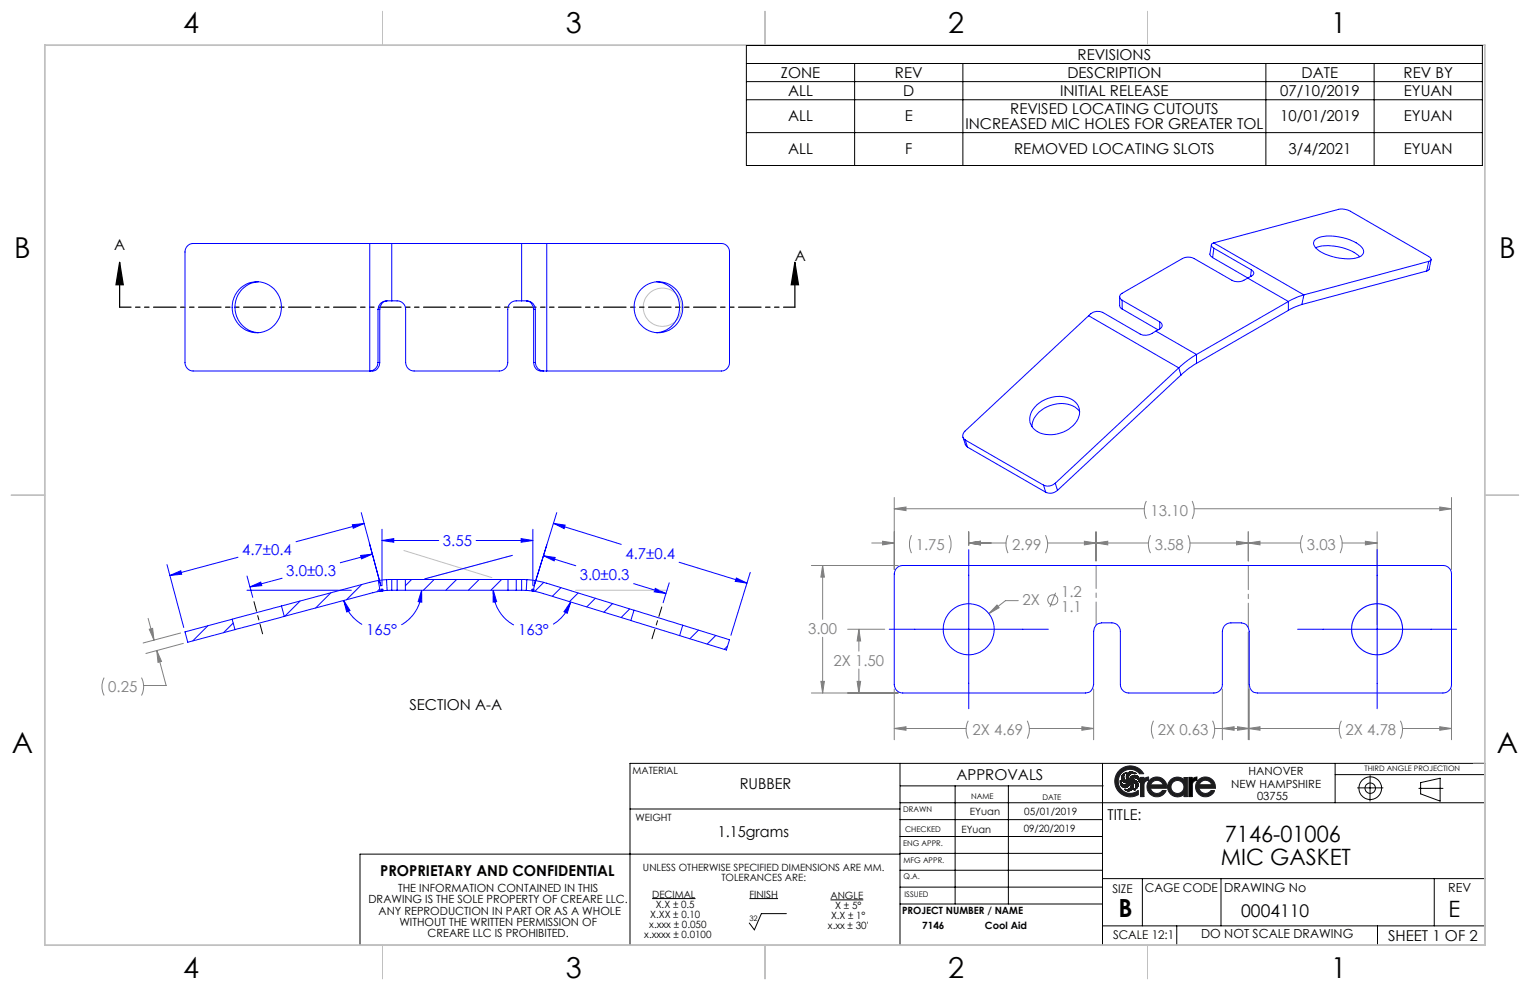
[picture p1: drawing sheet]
<svg xmlns="http://www.w3.org/2000/svg" width="432mm" height="279mm" viewBox="0 0 432 279" stroke-linecap="round" stroke-linejoin="round" font-family="sans-serif">
<g fill="none" stroke="#000" stroke-width=".28">
<path d="M254 215.4v51.3M311.2 215.4v51.3M376.8 215.5v11.1M376.8 218.6h42.1M386.7 218.9l-.1 7.2M419.1 215.4h-241.3v51.3M177.8 228.3h76.2M254 226.6h165.1M254 236.1h57.2M254 231.3h57.2M254.1 221.8h57.3M269.6 221.8v33.3"/>
<path d="M284.6 221.8v33.3M383.1 222.4h7.2M400.4 222.5h6.8M400.9 220.9l5.5-1.3v6.5l-5.5-2.1zM221.9 257.8h-7l-2 4.6-1.4-1.9M254 250.4h57.2M254 255.1h57.1M254 241.1h-152.4v25.6M254 240.8h57.2M254 245.6h57.2M311.2 248h107.9M322.4 248v13.3"/>
<path d="M344.6 248v13.3M404.8 248v13.3M311.2 261.3h107.9M332.1 261.3v5.4M388.8 261.3v5.4"/>
<circle cx="386.7" cy="222.4" r="3.2"/>
<circle cx="386.7" cy="222.5" r="1.47"/>
</g>
<g fill="none" stroke="#191924" stroke-width=".28">
<path d="M316.5 219.8l.1 .1M316.6 219.3l-.1 .1M316.7 218.9l-.1 1.1 .6 .7M316.7 218.9h.1M316.8 218.8h.1M317.1 219.3v.1M317.1 219.1v.1M317.2 219.6l.7 .8M317.2 218.8v.1M317.2 219.5v.2M317.2 218.9v.6M317.3 219.8v.1"/>
<path d="M317.3 218.5v.1M317.6 218.2l-.4 .6M317.6 218.1l-.9 .8M317.6 218.2h.1M317.6 218.1h.1M317.6 218.1v.1M317.9 219.5h.1M318 219.7v.1M318.1 218.4v.1M318.2 218.3l-.1 .1M318.2 218.3l.2-.2a1.64 1.64 0 0 1 1.9 .2M318.2 218.3l-.3 .6v.8l.7 .8"/>
<path d="M318.5 219.7h.1M318.5 219.3v.1M318.5 218v.1M318.5 219.1h.1M318.6 220h.1M318.6 218.9h.1M318.7 217.9h.1M318.7 218.7v.1M318.9 219.7h.1M319.1 217.8l-.1 .1M319.1 218.4h.1M319.2 219.9l-.2 .4"/>
<path d="M319.2 218.3h.1M319.3 219.9v-.1a1.32 1.32 0 0 1 2.1 .4l.2 .5M319.3 219.9h-.1M319.3 218.3h.1M319.4 219.7h.1M319.4 219v.1M319.5 217.8v.1M319.6 219.6h.1M319.7 217.9h.1M319.7 219.6h.1M319.8 218.9h.1M320.3 218.3l-.2-.1a1.29 1.29 0 0 0-1.4 .6 1.29 1.29 0 0 0 .1 1.5h-.1"/>
<path d="M320.3 218.3h.1M320.6 218.9l-.5-.1-.8 .3-.4 .5-.1 .7M320.6 219.6h.1M320.6 218.9h.1M320.7 218.9l.8 .9M320.8 219.6l.1 .1M321 219.7v.1M321.2 219.9l.1 .2M321.3 219.4h.1M321.4 219.5h.1M321.5 219.7l.1 1M321.6 218.4a3.4 3.4 0 0 0-4.8-.4 3.4 3.4 0 0 0-.4 4.8 3.4 3.4 0 0 0 4.9 .3v.1"/>
<path d="M321.6 218.4h1.2a4.4 4.4 0 0 0-6-1.7 4.4 4.4 0 0 0-1.6 6 4.4 4.4 0 0 0 6.1 1.5M322 219.4v5.4M322 219.4h.8v.3M324.2 219.4l-1.4 .3M324.2 219.4v.8M335.1 219.5l-.9-.1-.1 .5a2.81 2.81 0 0 0-3.8 .3 2.81 2.81 0 0 0 0 3.8 2.81 2.81 0 0 0 3.8 .3l.1 .5h.9v-5.3M335.5 219.5l.9-.1 .2 .4 1.2-.5v.9M335.5 219.5v5.2M316.2 220.4h.1M316.2 220.4v.9M316.2 220.4v.1M316.2 221.2l.3 .6 .9 .4 .6-.1 .7-.5"/>
<path d="M316.2 220.5l.6 .8 1.1 .2M316.3 221.4v.1M316.4 221h.1M316.5 221.7v.1M316.6 221.9h.1M316.7 220.1h.1M316.8 221.3l.1 .1M316.9 221.4h.1M317 220.5v.1M317 221.5h.1M317.1 220.6v.1M317.2 220.7h.1"/>
<path d="M317.2 220.7l.5 .2M317.3 221.5h.1M317.4 222.8h1M317.4 222.8h.1M317.4 222.8l.8 .4 1-.1M317.5 220.9h.6l.6-.2-.1 .2M317.6 222.2h.1M317.7 220.3h.1M317.9 220.4v.1M317.9 220.5h.7M318.3 222h-.1M318.3 220.9h.1"/>
<path d="M318.4 221.3h-.1M318.4 221.9l-.1 .1M318.4 222.8h-.1M318.6 221v.1M318.6 220.5h.1M318.6 220.9l-.8 .6M318.7 221.7h-.1M318.8 221.5h.1M318.8 222.6h-.1M318.8 223.2h.1M318.9 223.1h.1M318.9 221.1v.1"/>
<path d="M318.9 220.7h.1M318.9 220.7l-.2 .9M319 220.7l.2 .4v.8l-.2 .5-.6 .4M319 220.3a1.38 1.38 0 0 1 1.9 .4M319.1 222.3h-.1M319.1 220.5v.1M319.2 221v.1M319.2 222.1h-.1M319.2 222h.1M319.2 223v.1M319.2 221.2h.1M319.4 222.8v.1"/>
<path d="M319.6 221h.1M319.6 222.7h-.1M319.6 220.5l.1 .1M319.7 222.6l-.5 .4M319.7 221.1h.1M319.7 222.6h.1M319.7 222.4v.2M319.8 222.4h-.1M319.8 221.4h.1M319.8 222.2v.2M319.9 220.7h.1M320 220.7l.1 .1"/>
<path d="M320.1 222.9h.1M320.1 222.8v.1M320.1 220.2h.1M320.3 220.9l-.5-.3h-.7h.1a1.39 1.39 0 0 1 .6 1.7M320.3 220.9v.1M320.3 221l.3 .4v.7M320.4 222.5h.1M320.5 220.3h.1M320.5 222.3l-.4 .6M320.5 222.2v.1M320.6 221.5v.1M320.6 222.1l-.1 .1"/>
<path d="M320.6 222v.1M320.9 220.7l.3 .5M321 220.7v.1M321 222.2v.1M321.1 220.9h.1M321.1 221.9l-.4 .6-.6 .4M321.1 221v.9M321.2 221.8l-.1 .1M321.3 223.2v1M321.3 220.1v.1M321.6 220.7h.1M321.6 220.6h.1"/>
<path d="M324.2 220.2a1.47 1.47 0 0 0-1.3 1.2v3.4h-.9M324.7 221.5a1.83 1.83 0 0 1 1.8-1.3 1.83 1.83 0 0 1 1.7 1.3M324.7 221.5h3.5M324.8 222.5h-.1a1.86 1.86 0 0 0 1.5 1.4 1.86 1.86 0 0 0 1.9-.8h.9M324.8 222.5h4.4a2.8 2.8 0 0 0-3.3-3.1 2.8 2.8 0 0 0-1.9 4.1 2.8 2.8 0 0 0 4.5 .5l.6-.8-.1-.1M335.5 224.7l.9 .1M336.5 224.7l-.1 .1M336.5 221.4v3.3M337.8 220.2a1.47 1.47 0 0 0-1.3 1.2M338.4 222.5a1.88 1.88 0 0 0 1.5 1.4 1.88 1.88 0 0 0 1.9-.8M338.4 222.5h4.5a2.79 2.79 0 0 0-3.1-3.1 2.79 2.79 0 0 0-2.3 3.7 2.79 2.79 0 0 0 4.2 1.4l1.1-1.3-1-.1M339 220.7a1.8 1.8 0 0 1 2.9 .8h-3.4z"/>
<circle cx="332.3" cy="222.1" r="1.83"/>
</g>
<path d="M415.8 215.4h3.3v51.3h-317.5" fill="none" stroke="#808080" stroke-width=".28"/>
<path d="M108 3.2v9.5M215.9 3.2v9.5M323.8 3.2v9.5M3.1 139.7h9.6M419.1 139.7h9.5M108 266.7v9.6M215.9 266.7v9.6M323.8 266.7v9.6" fill="none" stroke="#c0c0c0" stroke-width=".28"/>
<path d="M12.7 12.7h406.4v254h-406.4z" fill="none" stroke="#c0c0c0" stroke-width=".5"/>
<path d="M335.6 219.4h.8l.2 .4 1.2-.5v.9l-.9 .4-.4 .7-.1 3.5h-.9z" fill-rule="evenodd" fill="#000"/>
<g fill="#191924">
<path d="M316.1 217.3a4.3 4.3 0 0 0-.6 5.8 4.3 4.3 0 0 0 5.8 1.1l-.1-1.1a3.4 3.4 0 0 1-4.8-.4 3.4 3.4 0 0 1 .4-4.8 3.4 3.4 0 0 1 4.8 .5h1.2a4.4 4.4 0 0 0-6.7-1.1zM321.9 219.5v5.3h.9l.1-3.6 .5-.7 .7-.3 .1-.9-1.3 .5-.1-.4zM317 218.5l-.5 .9 .2 .9 1 .6 1.1-.2-.6 .7-.9 .1-.7-.3-.4-.8v.8l.3 .6 .6 .4h.7l.9-.5 .2-1 .4 .5-.1 .8-.4 .5-.5 .3h-.9l.6 .3 .7 .1 .9-.5 .3-1.1-.4-.7-.4-.3 .3-.1 .7 .3 .5 .6-.1 .9-.4 .6 .6-.4 .5-.9-.3-.9-.8-.6-1.1 .2 .6-.7 .8-.1 .7 .4 .5 .8v-.8l-.3-.6-.7-.4h-.9l-.7 .5-.2 .9-.3-.6v-.6l.4-.6 .6-.3 .8 .1-.8-.5-.7 .1-.6 .4-.3 .6v.8l.7 .8h-.7l-.7-.8v-.9l.4-.7z" fill-rule="evenodd"/>
<path d="M325.1 220.9l.8-.6h1.1l.8 .5 .4 .7h-3.5zM324.7 220a2.8 2.8 0 0 0 .1 4.3 2.8 2.8 0 0 0 4.3-1.1l-1-.1-1 .7-1 .1-1.1-.7-.3-.7 4.6-.1a2.81 2.81 0 0 0-1.5-2.8 2.81 2.81 0 0 0-3.1 .4zM338.9 220.8l.7-.5 1-.1 .9 .5 .4 .7-3.4 .1zM338.2 220.2a2.78 2.78 0 0 0 .5 4.2 2.78 2.78 0 0 0 4.1-1.3h-1l-1 .7-.9 .1-1.1-.6-.4-.8 4.6-.1a2.78 2.78 0 0 0-1.6-2.9 2.78 2.78 0 0 0-3.2 .7zM330.5 222.1a1.85 1.85 0 0 1 3.7 0 1.85 1.85 0 0 1-3.7 0zM330.3 220.1a2.81 2.81 0 0 0 0 3.9 2.81 2.81 0 0 0 3.8 .3l.1 .5h.9v-5.3l-.9-.1-.2 .5a2.76 2.76 0 0 0-3.7 .2z" fill-rule="evenodd"/>
</g>
<g fill="none" stroke="#808080" stroke-width=".28">
<path d="M229 159.6h24.5M232.2 159.6l.5 3.3h-1zM232.2 159.6v15.2M246 153.2h6.4M249.1 152.8l3.3 .4-3.3 .6zM252.4 143.6l3.3-.5v1zM252.4 140.4v20.3M252.4 143.6h70.5M257.2 151.1l-.5 2v1.3l.5 1.7M267.8 151.1l.6 2v1.3l-.6 1.7M273.4 153.2l3.3-.4v1zM273.4 153.2h10.5"/>
<path d="M273.4 150.1v3.8M284.5 151.1l-.6 2 .1 1.7 .5 1.3M295.1 151.1l.6 2.3-.2 1.4-.4 1.3M295.7 153.2h28.4M306 152.8l3.3 .4-3.3 .6zM309.3 153.2l3.3-.4v1zM309.3 150.1v8.2M323.5 141.4l-.6 2.3 .2 1.4 .4 1.3M324.7 151.1l-.6 2.3 .2 1.7 .4 1M335.2 151.1l.6 2-.1 1.7-.5 1.3M336.4 141.4l.6 2v1.4l-.6 1.6M337 143.6h72.6"/>
<path d="M349 152.8l3.3 .4-3.3 .6zM352.3 150.1v8.2M352.3 153.2l3.3-.4v1zM367 153.2h-31.2M367.6 151.1l-.5 2v1.3l.5 1.7M378.2 151.1l.6 2-.1 1.3-.5 1.7M378.8 153.2h9.9M385.3 152.8l3.4 .4-3.4 .6zM388.7 150.1v26.2M406.3 143.1l3.3 .5-3.3 .5zM409.6 140.4v20.3M41.8 174.5l1.7 6.2"/>
<path d="M42.1 177.6l1-.3 .4 3.4zM51 178.6l-10.6 2.9M232.2 179.8v15.8M239.2 177.6h10.5M242.4 177.6l.5 3.3h-1zM242.4 177.6v6.2M281.4 170.7l.6 .8-2.9 1.7zM287.4 169.5h-3.6l-4.7 3.7M297.9 167.3l-1.6 4M352.3 178.4v30.4M29.4 191.2l-.6 2.1v1l.6 2M39.9 191.2l.6 2.4-.2 1.7-.4 1"/>
<path d="M44.2 183.6l1.4 3.1-1 .2zM44.2 183.6l2.7 9.9h-6.4M51.8 181.6l-10.6 2.8M229 195.6h24.5M231.7 192.3h1l-.5 3.3zM241.9 192.3h1l-.5 3.3zM242.4 188.8v6.8M252.4 194.5v14.3M308.6 194.5v14.3M345 194.5v14.3M352.6 194.5v14.3M409.6 194.5v14.3"/>
<path d="M252.4 205.6l3.3-.5v1zM252.4 205.6h20.3M273.3 203.4l-.6 2v1l.6 2.1M289.9 203.4l.6 2.3-.1 1.1-.5 1.7M290.5 205.6h18.1M305.3 205.1l3.3 .5-3.3 .5zM325.5 203.4l-.6 2.3 .1 1.1 .5 1.7M342.2 203.4l.6 2-.1 1.7-.5 1.4M342.8 205.6h35.2M345 205.6l3.3-.5v1zM349.2 205.1l3.4 .5-3.4 .5zM352.3 205.6l3.3-.5v1z"/>
<path d="M378.6 203.4l-.6 2.3 .2 1.8 .4 1M395.2 203.4l.6 2.3-.2 1.8-.4 1M395.8 205.6h13.8M406.3 205.1l3.3 .5-3.3 .5z"/>
<circle cx="297.1" cy="169.3" r="1.41"/>
</g>
<path d="M210.6 12.8h207.8v33.9h-207.8zM210.6 17.9h207.8M241.2 17.9v28.8M271.7 17.9v28.8M357.3 17.9v28.8M387.8 17.9v28.8M210.6 23h207.8M210.6 28.2h207.8M210.6 37.4h207.8M184 253.6h12.3M211.5 253.6h8.1M234.4 254h9.2" fill="none" stroke="#000" stroke-width=".28"/>
<path d="M33.8 74l1 6.4h-2.1zM33.8 74v12.7M224.3 74l1.1 6.4h-2.1zM224.3 74v12.7" fill="none" stroke="#000" stroke-width=".35"/>
<g fill="none" stroke="#c0c0c0" stroke-width=".28">
<path d="M114 155.4l24.8 7.6M144.6 156.7l-24.7 6.7M69.7 166.6h25.6M162.5 166.6h26"/>
<circle cx="186.9" cy="86.7" r="5.4"/>
<circle cx="388.6" cy="177.6" r="7.2"/>
</g>
<g fill="none" stroke="#00f" stroke-width=".28">
<path d="M47.1 159.3l4.8 17.8M67.2 157.3l-19.3 5.1M99.4 148.1l3.4-.4-3.1 1.4zM101.8 156.8l3.3-.4-3.1 1.3zM102 144.7l5.5 20.6-3.3-12M102.8 147.7l-19.3 5.2M105.1 156.4l-9.1 2.4M107.8 152.5l3.3-.5v1zM107.8 149.4v15.9M107.8 152.5h16M134.4 152.5h16M144.6 156.7l-24.7 6.7"/>
<path d="M147.1 152l3.3 .5-3.3 .5zM150.4 149.4v15.9M153.4 156.8l3.3 .5-.3 1zM153.4 156.8l9.1 2.9M156.2 147.7l3.3 .5-.3 1zM156.2 147.7l19.1 5.9M157.1 144.7l-6.4 20.7 3.6-11.6M191.7 158.7l19.1 5.9M273.4 155.2v44.8M388.7 155.2v44.8M47.9 162.4l3.1-1.3 .3 1zM69.7 166.6h29.5"/>
<path d="M69.7 162.6l1.6 6M70.6 165.6l3-1.3 .3 1zM79.6 163.2l-9 2.4M97 169.5l1.8 2.8-.9 .4zM97 169.5a11.3 11.3 0 0 0 5.2 6.7M107.3 166.6h1M107.5 166.2l.7 .7M107.8 166.1v1M108.2 166.2l-.7 .7M119 166.6v3.3l-1-.1zM119 166.6a11.1 11.1 0 0 1-5.7 9.7M139.2 166.6l1 3.2-1 .1z"/>
<path d="M139.2 166.6a11.2 11.2 0 0 0 5.8 9.8M149.9 166.6h1M150 166.2l.7 .7M150.4 166.1v1M150.7 166.2l-.7 .7M161 169.9l-.9 3.2-.9-.5zM161 169.9a10.9 10.9 0 0 1-4.9 6.3M178.8 164.7l9.1 2.8M184.9 166.1l3 1.4-3.3-.5zM188.9 164.5l-1.8 5.6M207.8 163.1l3 1.5-3.3-.5zM211.7 161.5l-5.4 17.8"/>
<path d="M251 177.6h44.8M366.2 177.6h44.9"/>
</g>
<path d="M74.1 178.9l-2.4-9.1M184 180.3l2.8-9" fill="none" stroke="#000" stroke-width=".28" stroke-dasharray="15.2 1.3 1.3 1.3" stroke-dashoffset="12.4"/>
<path d="M224.3 86.7h-190.5" fill="none" stroke="#000" stroke-width=".35" stroke-dasharray="6.3 1.3 1.3 1.3 1.3 1.3" stroke-dashoffset="3.1"/>
<path d="M309.3 176.4v-16.8" fill="none" stroke="#808080" stroke-width=".28" stroke-dasharray="15.2 1.3 1.3 1.3" stroke-dashoffset="8.7"/>
<path d="M352.3 159.6v17.5" fill="none" stroke="#808080" stroke-width=".28" stroke-dasharray="15.2 1.3 1.3 1.3" stroke-dashoffset="8.4"/>
<path d="M224.3 74l1.1 6.4h-2.1zM33.8 74l1 6.4h-2.1z" fill="#000"/>
<path d="M385.3 152.8l3.4 .4-3.4 .6zM352.3 153.2l3.3-.4v1z" fill="#808080"/>
<path d="M101.8 156.8l3.3-.4-3.1 1.3zM70.6 165.6l3-1.3 .3 1zM153.4 156.8l3.3 .5-.3 1zM184.9 166.1l3 1.4-3.3-.5zM99.4 148.1l3.4-.4-3.1 1.4zM47.9 162.4l3.1-1.3 .3 1zM156.2 147.7l3.3 .5-.3 1zM207.8 163.1l3 1.5-3.3-.5zM107.8 152.5l3.3-.5v1zM147.1 152l3.3 .5-3.3 .5z" fill="#00f"/>
<path d="M232.2 159.6l.5 3.3h-1zM231.7 192.3h1l-.5 3.3zM273.4 153.2l3.3-.4v1zM249.1 152.8l3.3 .4-3.3 .6zM273.4 153.2l3.3-.4v1zM306 152.8l3.3 .4-3.3 .6zM309.3 153.2l3.3-.4v1zM349 152.8l3.3 .4-3.3 .6zM281.4 170.7l-2.3 2.5 2.9-1.7zM242.4 177.6l.5 3.3h-1zM241.9 192.3h1l-.5 3.3zM349.2 205.1l3.4 .5-3.4 .5zM345 205.6l3.3-.5v1zM352.3 205.6l3.3-.5v1zM406.3 205.1l3.3 .5-3.3 .5zM305.3 205.1l3.3 .5-3.3 .5zM252.4 205.6l3.3-.5v1zM252.4 143.6l3.3-.5v1zM406.3 143.1l3.3 .5-3.3 .5zM44.2 183.6l1.4 3.1-1 .2zM42.1 177.6l1-.3 .4 3.4z" fill="#808080"/>
<path d="M97 169.5l1.8 2.8-.9 .4zM119 166.6v3.3l-1-.1zM139.2 166.6l1 3.2-1 .1zM161 169.9l-.9 3.2-.9-.5z" fill="#00f"/>
<g fill="none" stroke="#00f" stroke-width=".28">
<path d="M72.9 79.5a7.2 7.2 0 0 0-6.6 7.2 7.2 7.2 0 0 0 6.6 7.2M104.4 68.7h6.2M104.4 68.7h-49.9a2.35 2.35 0 0 0-2.3 2.4v31.2a2.35 2.35 0 0 0 2.3 2.4h51.1a2.19 2.19 0 0 0 1.6-2.4M104.4 68.7v36M110.6 68.7v16.2M110.6 68.7h36.6M147.2 68.7h7.1M147.2 68.7v16.2M154.3 68.7h49.3a2.35 2.35 0 0 1 2.3 2.4v31.2a2.35 2.35 0 0 1-2.3 2.4h-49.3M154.3 68.7v36M185.4 79.5a7.2 7.2 0 0 1 6.4 7.2 7.2 7.2 0 0 1-6.4 7.2M341.9 69.1l-.4 2.8 .7 .8"/>
<path d="M342.2 72.7l10 5.8M342.5 68.5l-.5 .3-.1 .4 .2 .4 .5 .5M342.5 68.5l25.5 14.7M342.5 68.5h.1M342.5 68.5l35.3-9.4a5 5 0 0 1 3.3 .5l22.1 12.8 .7 .8-.2 .3-.5 .3M342.6 70.1l10.6 6.1M342.6 70.1l-.4 2.6M352.1 78.5a4.1 4.1 0 0 1-4.4 .6l-10.7-6.1a3.6 3.6 0 0 0-3.3 0l-17 9.8a1.04 1.04 0 0 0-.7 .9 1.04 1.04 0 0 0 .7 1M352.1 78.5l11.5 6.6M353.2 76.2l.5 .4 .2 .5-.2 .4-1.6 1M353.2 76.2l-.3 1.8M371.2 67.6a10.5 10.5 0 0 1 8.5-.3 6.9 6.9 0 0 1 5.1 3.5v.4a3.3 3.3 0 0 1-3.4 1.8 14.1 14.1 0 0 1-10.2-3.2l-.3-.4a1.28 1.28 0 0 1 .3-1.8z"/>
<path d="M371.3 69.9a13.8 13.8 0 0 1 12.4 2.6M402.7 76.5l-35.3 9.4M403.2 73.8l-35.2 9.4M403.2 73.8l-.5 2.7M403.9 73.3l-.6 2.8-.6 .4M67.3 81.8a7.1 7.1 0 0 1 9.9-.4 7.1 7.1 0 0 1 .7 9.8 7 7 0 0 1-9.8 1.1 7 7 0 0 1-1.3-9.7zM106.7 87.3h.5M106.7 87.3v15M107.2 87.3v15M109.3 84.9h-.4a2.3 2.3 0 0 0-1.7 2.4M110.6 84.9h-.4a4.5 4.5 0 0 0-2.8 .7l-.5 .8-.2 .9M110.6 84.9a3.1 3.1 0 0 1 3.7 1.5l.2 .9v15a2.41 2.41 0 0 0 2.4 2.4h24a2.41 2.41 0 0 0 2.4-2.4v-15a2.41 2.41 0 0 1 2.4-2.4h1.5"/>
<path d="M147.2 84.9h.4a4.5 4.5 0 0 1 2.8 .7l.5 .8 .2 .9M148.5 84.9h.4a2.21 2.21 0 0 1 1.7 2.4M150.6 87.3h.5M150.6 87.3v15M151.1 87.3v15M181 81.5a7 7 0 0 1 9.2-.4 7 7 0 0 1 1.7 9 6.9 6.9 0 0 1-8.5 3.3 6.9 6.9 0 0 1-4.3-8l.2-.9a7.2 7.2 0 0 1 1.7-3zM307.2 89.1l-34.9 32.6a1.5 1.5 0 0 0 .1 2.5M307.2 89.1l.2-.2a3.4 3.4 0 0 1 3.8-.7l10.6 6.1a4.1 4.1 0 0 0 4-.6l.4-.2M307.2 89.1l25.5 14.7M316 83.7v2.6l.2 .5 .5 .4M316.7 84.7l10.6 6.1M316.7 84.7v2.5"/>
<path d="M316.7 87.2l10.1 5.9M326.2 93.5l11.5 6.5M327.3 90.8a1.04 1.04 0 0 1 .7 1 1.04 1.04 0 0 1-.7 1M327.3 92.8l-1.1 .7M327.3 90.8v2M363.6 85.1l-25.9 14.9M363.6 85.1v2.5M363.6 87.6l-25.9 15M367.4 85.9l-1.9 .7-1.9 1M368 83.2l-1.6 .5-2.8 1.4M368 83.2l-.6 2.7M104.4 104.7h.1"/>
<path d="M106.7 102.3a2.35 2.35 0 0 1-2.3 2.4M106.7 102.3h.5M150.6 102.3a2.29 2.29 0 0 0 2.8 2.4M150.6 102.3h.5M151.1 102.3a2.35 2.35 0 0 0 2.3 2.4M153.4 104.7h.9M292.7 114.2a8.6 8.6 0 0 1 10.7-.9 4.4 4.4 0 0 1-.5 6.8 8.8 8.8 0 0 1-10.7 1.3 4.2 4.2 0 0 1-.1-6.6zM304.7 116.2a7.3 7.3 0 0 0-9.2-1.4 6.5 6.5 0 0 0-4.2 5.6M332.7 103.8l-34.9 32.6M332.7 103.8l.6 2M333.3 105.8l-34.8 32.6M337.7 100l-2.6 1.7-2.4 2.1"/>
<path d="M337.7 102.6l-2.2 1.4-2.2 1.8M337.7 100v2.6M271.8 123.4l.8 2.3 .5 .5M272.4 124.2l22.1 12.7M272.4 124.2l.7 2M273.1 126.2l22 12.7M294.5 136.9l.6 2M297.8 136.4a3 3 0 0 1-3.3 .5M297.8 136.4l.7 2M298.5 138.4a3 3 0 0 1-3.4 .5M58.7 176.6l-4.3 4.3M65.5 174.8l-13.3 3.5 .8 3 13.3-3.6"/>
<path d="M65.5 174.8l.8 2.9M65.8 175.8l-2.7 2.8M79.4 171l-13.9 3.8M79.4 171l.8 3M80.2 174l-13.9 3.7M84.7 169.6l-4.3 4.3M93.4 167.3l-4.3 4.3M102.1 165l-4.3 4.3M106.8 163.8l-27.4 7.2M106.8 163.8l.4 3.1M107.1 166.2l-.7 .8M107.2 166.9l-27 7.1"/>
<path d="M109.1 163.6l-2.3 .2M109.1 163.6l.2 3M109.3 166.6l-2.1 .3M110.6 163.5l-1.5 .1M110.6 166.6h-1.3M110.6 163.5v3.1M110.6 163.5h1.5M110.6 166.6h1.5M112.1 163.5h2.3M112.1 166.6h2.3M112.1 163.5v3.1M114.4 163.5v3.1"/>
<path d="M114.4 163.5h29M114.4 166.6h29M116.2 163.5l-1.8 1.8M122.5 163.5l-3 3.1M128.9 163.5l-3.1 3.1M135.2 163.5l-3 3.1M141.6 163.5l-3.1 3.1M143.4 163.5h2.3M143.4 166.6h2.3M143.4 163.5v3.1M145.7 163.5h1.5M145.7 166.6h1.5"/>
<path d="M145.7 163.5v3.1M147.2 163.5l1.5 .1M147.2 166.6h1.3M147.2 163.5v3.1M148.5 166.6l2 .3M148.7 163.6l2.3 .2M148.7 163.6l-.2 3M150.5 166.9l2.2 .4 25.3 7.8M151 163.8l-.5 3.1M151 163.8l2.5 .6 25.4 7.8M153.5 164.4l-2.6 2.5M158.3 165.8l-2.4 2.5"/>
<path d="M163.2 167.4l-2.5 2.4M168 168.8l-2.4 2.5M172.9 170.4l-2.5 2.4M177.7 171.8l-2.4 2.5M178 175.1l13.8 4.3M178.9 172.2l13.8 4.3M178.9 172.2l-.9 2.9M192.7 176.5l-.9 2.9M192.7 176.5l13.2 4.1-.9 2.8-13.2-4M197.1 177.8l-2.4 2.5M202 179.4l-2.4 2.4M253.1 160.3l.8-.5 .9-.2h152.4a2.41 2.41 0 0 1 2.4 2.4v31.2a2.41 2.41 0 0 1-2.4 2.4h-52.4a2.26 2.26 0 0 1-2.2-2.4v-15a2.35 2.35 0 0 0-2.3-2.4h-2.9a2.41 2.41 0 0 0-2.4 2.4v15a2.41 2.41 0 0 1-2.4 2.4h-24a2.41 2.41 0 0 1-2.4-2.4v-15a2.41 2.41 0 0 0-2.4-2.4h-2.9a2.26 2.26 0 0 0-2.3 2.4v15a2.35 2.35 0 0 1-2.2 2.4h-51.6a2.41 2.41 0 0 1-2.4-2.4v-31.2l.2-.9z"/>
<path d="M205.3 182.4l-.9 .9"/>
<circle cx="273.4" cy="177.6" r="7.2"/>
<circle cx="388.6" cy="177.6" r="7.2"/>
</g>
<g font-size="8.1">
<text x="51.7" y="9.3">4</text>
<text x="159.7" y="9.3">3</text>
<text x="267.6" y="9.3">2</text>
<text x="375.6" y="9.3">1</text>
<text x="4" y="72.8">B</text>
<text x="423.1" y="72.8">B</text>
<text x="3.3" y="212.5">A</text>
<text x="422.4" y="212.5">A</text>
<text x="51.7" y="276">4</text>
<text x="159.7" y="276">3</text>
<text x="267.6" y="276">2</text>
<text x="375.6" y="276">1</text>
</g>
<text font-size="7.1" x="315.7" y="258.8">B</text>
<g font-size="6.3">
<text x="345.7" y="237.8">7146-01006</text>
<text x="344.5" y="244.1">MIC GASKET</text>
<text x="408.8" y="258.9">E</text>
</g>
<text font-size="4.9" x="350.3" y="258.8">0004110</text>
<g font-size="4.2">
<text x="304.1" y="16.9">REVISIONS</text>
<text x="220.4" y="22">ZONE</text>
<text x="252.6" y="22">REV</text>
<text x="301.2" y="22">DESCRIPTION</text>
<text x="367.4" y="22">DATE</text>
<text x="396.1" y="22">REV BY</text>
<text x="222.4" y="27.1">ALL</text>
<text x="254.9" y="27.1">D</text>
<text x="299.2" y="27.1">INITIAL RELEASE</text>
<text x="361.3" y="27.1">07/10/2019</text>
<text x="396.2" y="27.1">EYUAN</text>
<text x="222.4" y="34.3">ALL</text>
<text x="255.4" y="34.3">E</text>
<text x="285.1" y="32.2">REVISED LOCATING CUTOUTS</text>
<text x="361.3" y="34.3">10/01/2019</text>
<text x="396.2" y="34.3">EYUAN</text>
<text x="272.5" y="36.4">INCREASED MIC HOLES FOR GREATER TOL</text>
<text x="222.4" y="43.6">ALL</text>
<text x="255.5" y="43.6">F</text>
<text x="286.2" y="43.6">REMOVED LOCATING SLOTS</text>
<text x="363.7" y="43.6">3/4/2021</text>
<text x="396.2" y="43.6">EYUAN</text>
<text x="32.2" y="70.5">A</text>
<text x="224.3" y="73.6">A</text>
<text x="115.5" y="200.4">SECTION A-A</text>
<text x="269.9" y="220.3">APPROVALS</text>
<text x="208.8" y="222.6">RUBBER</text>
<text x="312.6" y="231.6">TITLE:</text>
<text x="202.6" y="236.2">1.15grams</text>
<text x="107.3" y="247.2">PROPRIETARY AND CONFIDENTIAL</text>
<text x="391.8" y="265.5">SHEET 1 OF 2</text>
</g>
<g font-size="4.2" fill="#808080">
<text x="324.7" y="145.5">13.10</text>
<text x="258.4" y="155.2">1.75</text>
<text x="285.7" y="155.2">2.99</text>
<text x="325.9" y="155.2">3.58</text>
<text x="368.8" y="155.2">3.03</text>
<text x="288.6" y="170.8">2X</text>
<text x="299.5" y="168.6">1.2</text>
<text x="299.5" y="172.7">1.1</text>
<text x="228.1" y="178.9">3.00</text>
<text x="235.3" y="187.9">2X 1.50</text>
<text x="30.6" y="195.3">0.25</text>
<text x="274.4" y="207.5">2X 4.69</text>
<text x="326.7" y="207.5">2X 0.63</text>
<text x="379.8" y="207.5">2X 4.78</text>
</g>
<g font-size="4.2" fill="#00f">
<text x="125" y="154.1">3.55</text>
<text x="68.3" y="156.7">4.7±0.4</text>
<text x="176.5" y="157.7">4.7±0.4</text>
<text x="80.8" y="162.6">3.0±0.3</text>
<text x="163.6" y="163.8">3.0±0.3</text>
<text x="103.4" y="179.3">165°</text>
<text x="146.2" y="179.3">163°</text>
</g>
<g font-size="3.5">
<text x="345.5" y="251.7">DRAWING No</text>
<text x="408.7" y="251.7">REV</text>
<text x="339" y="264.8">DO NOT SCALE DRAWING</text>
</g>
<g font-size="3.4">
<text x="313.9" y="251.9">SIZE</text>
<text x="323.1" y="251.6">CAGE CODE</text>
<text x="314.1" y="265">SCALE 12:1</text>
</g>
<g font-size="3.2">
<text x="352.4" y="218.8">HANOVER</text>
<text x="347.4" y="222.4">NEW HAMPSHIRE</text>
<text x="354.8" y="225.7">03755</text>
<text x="112.4" y="251.8">THE INFORMATION CONTAINED IN THIS</text>
<text x="104" y="255">DRAWING IS THE SOLE PROPERTY OF CREARE LLC.</text>
<text x="106.8" y="258.2">ANY REPRODUCTION IN PART OR AS A WHOLE</text>
<text x="112.7" y="261.3">WITHOUT THE WRITTEN PERMISSION OF</text>
<text x="120.7" y="264.5">CREARE LLC IS PROHIBITED.</text>
</g>
<g font-size="2.8">
<text x="178.5" y="218.3">MATERIAL</text>
<text x="179.4" y="231.7">WEIGHT</text>
<text x="273.7" y="230">EYuan</text>
<text x="289.1" y="230">05/01/2019</text>
<text x="271.4" y="235.2">EYuan</text>
<text x="288.9" y="234.7">09/20/2019</text>
<text x="181.5" y="245.8">UNLESS OTHERWISE SPECIFIED DIMENSIONS ARE MM.</text>
<text x="203.6" y="248.6">TOLERANCES ARE:</text>
<text x="184" y="253.3">DECIMAL</text>
<text x="185" y="256.1">X.X ± 0.5</text>
<text x="211.5" y="253.3">FINISH</text>
<text x="234.4" y="253.7">ANGLE</text>
<text x="235.7" y="256.5">X ± 5°</text>
<text x="254.6" y="258">PROJECT NUMBER / NAME</text>
<text x="183.2" y="261.8">x.xxx ± 0.050</text>
<text x="183.5" y="258.9">X.XX ± 0.10</text>
<text x="233.7" y="262.1">x.xx ± 30'</text>
<text x="234.5" y="259.3">X.X ± 1°</text>
<text x="260.3" y="262.1">7146</text>
<text x="278" y="262.1">Cool Aid</text>
<text x="181.8" y="264.6">x.xxxx ± 0.0100</text>
</g>
<g font-size="2.2">
<text x="274.1" y="225.5">NAME</text>
<text x="294.3" y="225.8">DATE</text>
<text x="254.9" y="229.2">DRAWN</text>
<text x="254.9" y="238.7">ENG APPR.</text>
<text x="255.4" y="234.7">CHECKED</text>
<text x="255" y="243.5">MFG APPR.</text>
<text x="255" y="248.2">Q.A.</text>
<text x="255.3" y="253.1">ISSUED</text>
</g>
<g font-size="2.1">
<text x="385.1" y="217.6">THIRD ANGLE PROJECTION</text>
<text x="211.5" y="259.9">32</text>
</g>
</svg>
